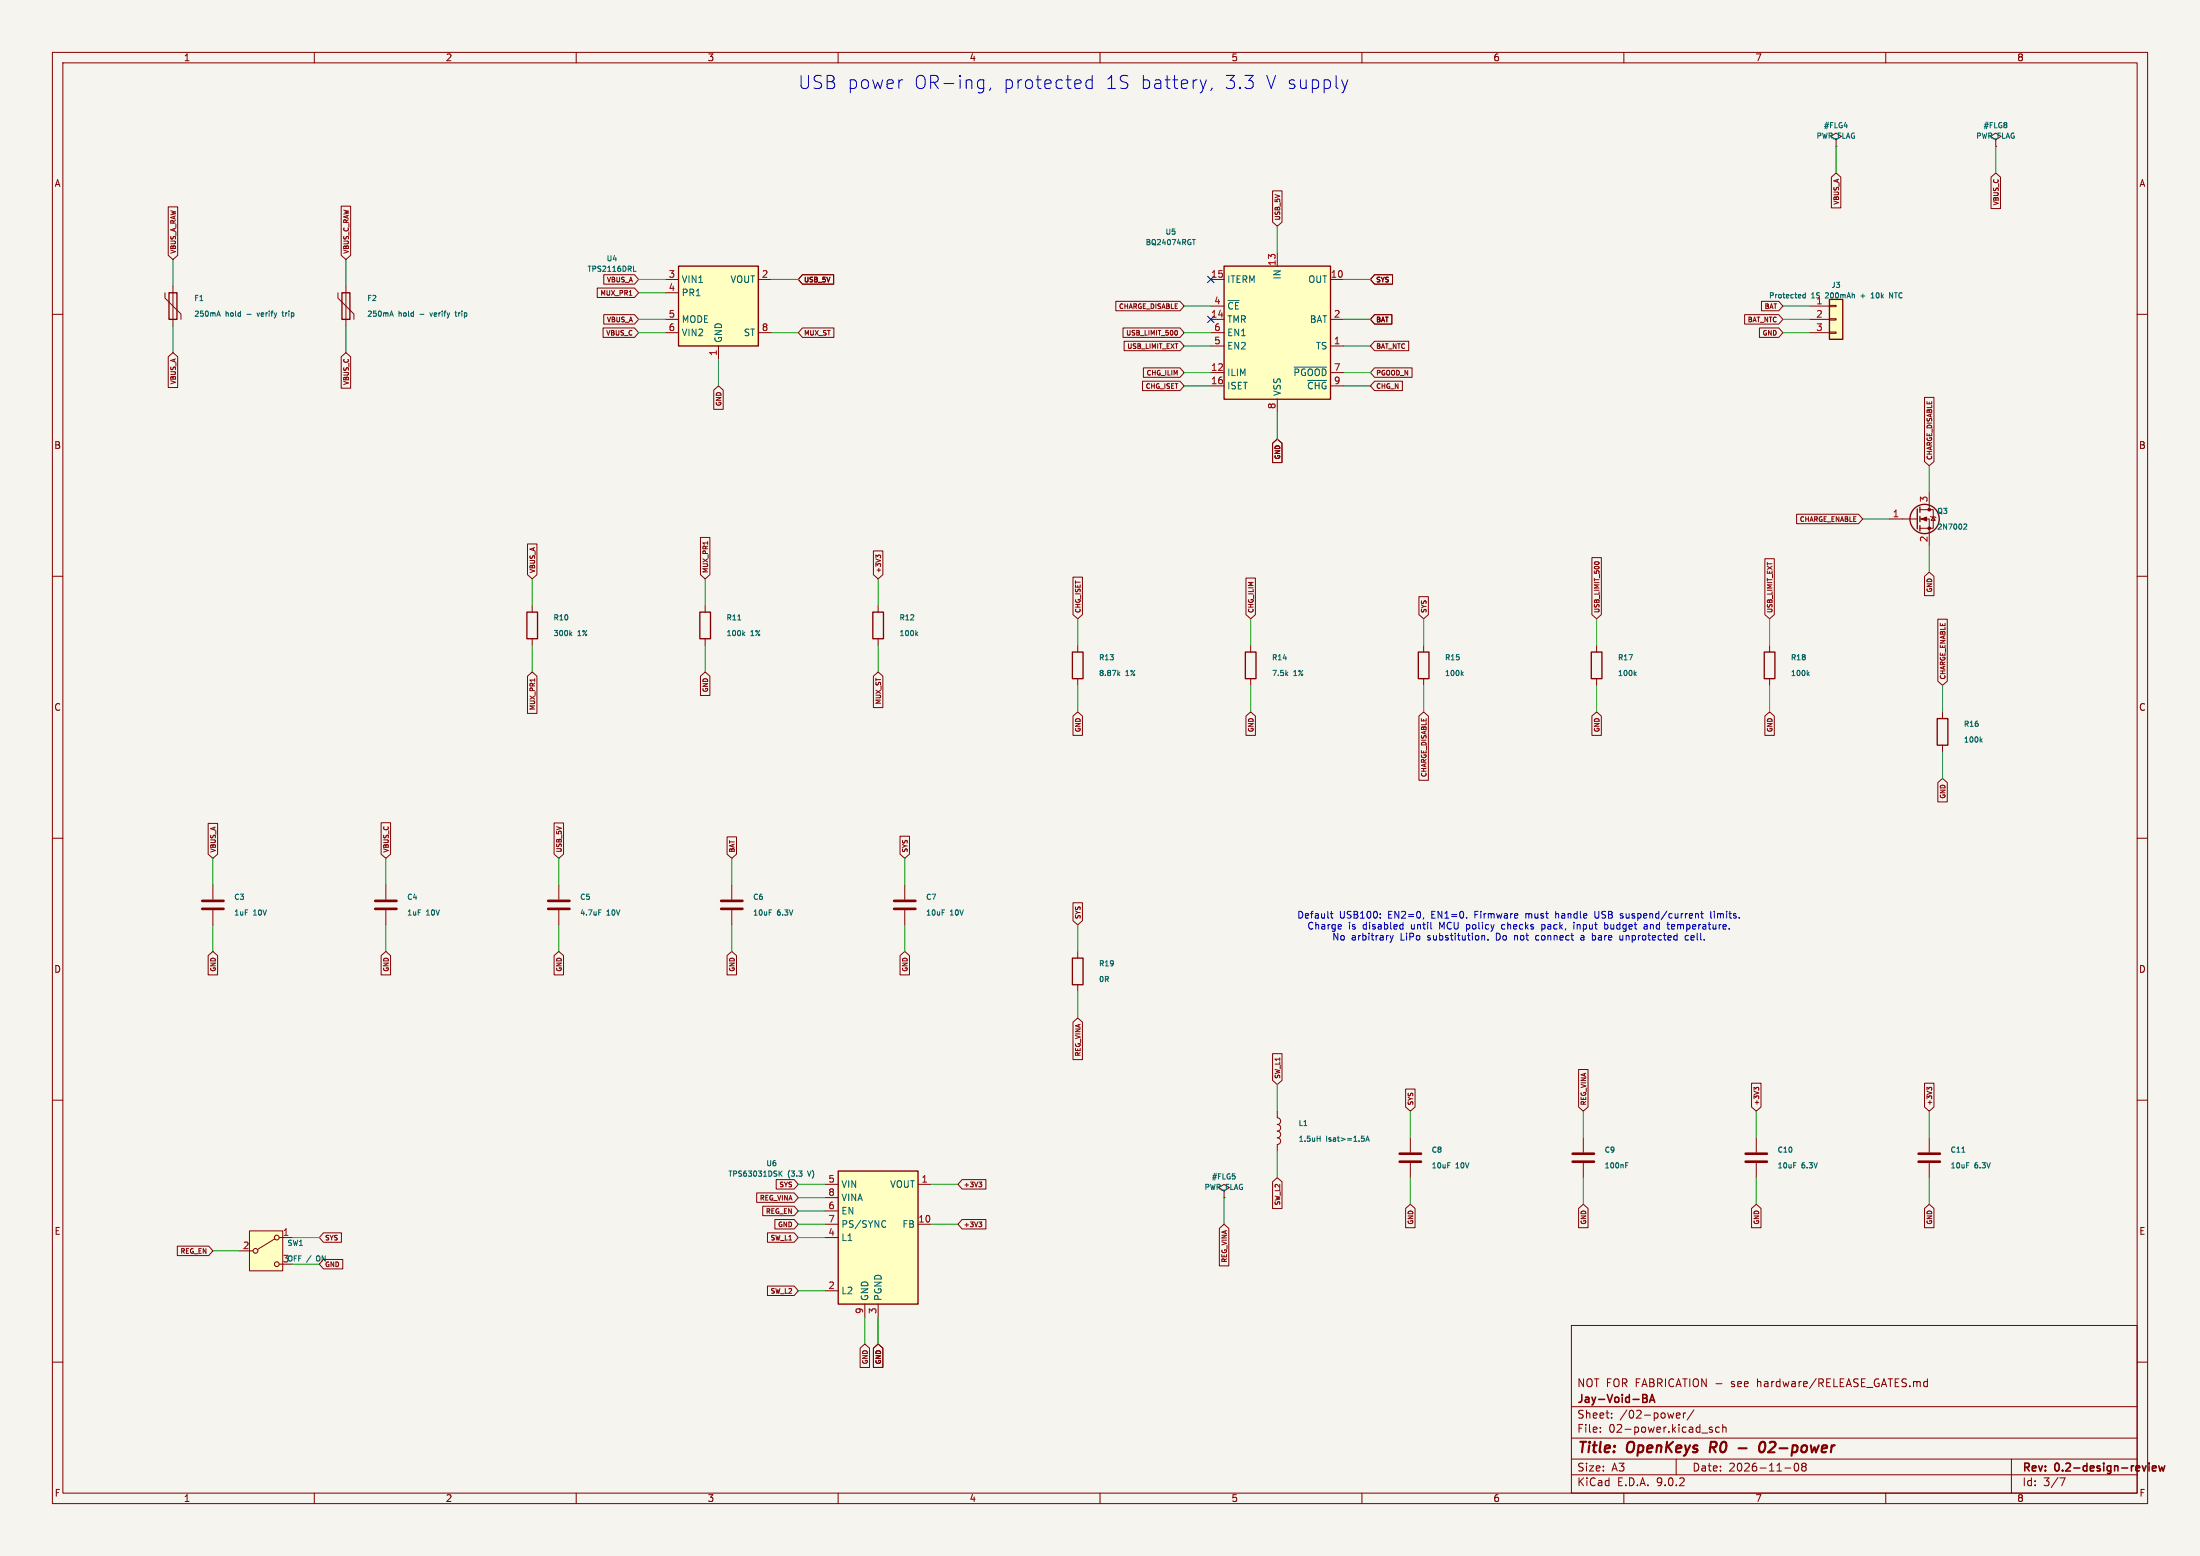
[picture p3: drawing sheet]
<svg xmlns="http://www.w3.org/2000/svg" width="420mm" height="297mm" viewBox="0 0 420 297" stroke-linecap="round" stroke-linejoin="round" font-family="sans-serif">
<path d="M0 0h420v297h-420z" fill="#f5f4ef" stroke="#f5f4ef" stroke-width=".19"/>
<g fill="none" stroke="#840000" stroke-width=".19">
<path d="M10 10h400v277h-400zM12 12h396v273h-396zM60 10v2M110 10v2M160 10v2M210 10v2M260 10v2M310 10v2M360 10v2M31.5 55.9v1l3 3v1.1M33 54.6v7.6M64.5 55.9v1l3.1 3v1.1"/>
<path d="M66 54.6v7.6M10 60h2M408 60h2M10 110h2M408 110h2M10 160h2M408 160h2M106.7 168.9v2.8M106.7 173.7v2.8M10 210h2M408 210h2M300 253h108v32h-108z"/>
<path d="M10 260h2M300 278.5h108M300 274.5h108M300 268.5h108M305.5 273.2v.2M305.5 272.5v.1M307.7 270.5v.2M307.7 269.8v.1M320 278.5v3M320 270.2l.7-.2v-.2l-.5-.1-.2 .2 .1 .7h.6M321.4 269.7v1M321.8 269.7l-.3 .1-.1 .2"/>
<path d="M323.4 269.1l-1.3 1.9M326.9 272.5l-.4-.1-.2 .2 .1 .2 .5 .2v.3h-.6M328.2 272.5l-.4-.1-.3 .3 .2 .6h.5M328.9 272.5l.2-.1 .3 .1 .1 .9M328.9 271.9v1.5M342.7 279.4a.81 .81 0 0 0 .3 1.4l.2-.2 .2-.4-.2-.8M344 279.4l-.1 .2 .3 .3M344.2 279.9l-.3 .3 .1 .4 .2 .2 .5-.1 .1-.2-.1-.4-.2-.2M344.2 279.9h.3M344.7 279.4l.1 .2-.3 .3M367.9 263.2v1.5M367.9 263.8l-.4-.1-.3 .3 .2 .6h.5"/>
<path d="M384 278.5v6.5M408 260h2M60 285v2M110 285v2M160 285v2M210 285v2M260 285v2M300 281.5h108M310 285v2M340.7 280.2h1.2M360 285v2M394.2 282.1l-.6 1.5"/>
</g>
<path d="M313.6 266.2h.5l.2 .1 .1 .3-.3 .3M313.6 266.9h.5M314.1 266.9a.4 .4 0 0 1 .4 .4 .4 .4 0 0 1-.3 .4h-.6M314.9 267.7l.5-1.5 .5 1.5M315 267.3h.8M412.1 279.8l.3 1 .3-.7 .3 .7 .3-1M410.9 280.3l.7-.2-.1-.2-.4-.1-.2 .2 .1 .7h.5" fill="none" stroke="#840000" stroke-width=".3"/>
<path d="M326.6 275.2l-.2 2M331.9 276.4h1.5M336.1 275.4a.46 .46 0 0 1 .5-.2 .46 .46 0 0 1 .4 .4 1.15 1.15 0 0 1-.8 1.6l-.2-.1a1.54 1.54 0 0 1 .1-1.7zM338.8 276.1l-1.3 1.1h1.3" fill="none" stroke="#840000" stroke-width=".4"/>
<path d="M104.6 172h4.1M104.6 173.5h4.1" fill="none" stroke="#840000" stroke-width=".51"/>
<path d="M41.7 59.4l.4 1M49.1 59.7l.2 .7M53.8 59.7h.4M54 59.4v.8l.2 .2M74.7 59.4l.4 1M82.1 59.7l.2 .7M86.8 59.7h.4M87 59.4v.8l.2 .2M41.5 60.1h.5M74.5 60.1h.5M114.3 173.7h.5" fill="none" stroke="#006464" stroke-width=".19"/>
<path d="M32.3 55.9h1.5v5.1h-1.5zM65.3 55.9h1.5v5.1h-1.5z" fill="none" stroke="#840000" stroke-width=".25"/>
<path d="M129.5 50.8h15.3v15.2h-15.3z" fill="#ffffc2"/>
<path d="M129.5 50.8h15.3v15.2h-15.3z" fill="none" stroke="#840000" stroke-width=".25"/>
<path d="M127 53.3h2.5M127 55.9h2.5M144.8 53.3h2.5M127 61h2.5M127 63.5h2.5M137.2 66v2.6M144.8 63.5h2.5" fill="none" stroke="#840000" stroke-width=".19"/>
<path d="M120.9 51.8h.5" fill="none" stroke="#006464" stroke-width=".19"/>
<path d="M233.7 50.8h20.3v25.4h-20.3z" fill="#ffffc2"/>
<path d="M233.7 50.8h20.3v25.4h-20.3z" fill="none" stroke="#840000" stroke-width=".25"/>
<g fill="none" stroke="#840000" stroke-width=".19">
<path d="M231.1 53.3h2.6M231.1 58.4h2.6M243.8 48.3v2.5M254 53.3h2.5M231.1 61h2.6M231.1 63.5h2.6M231.1 66h2.6M231.1 71.1h2.6M231.1 73.7h2.6M243.8 76.2v2.5M254 61h2.5M254 66h2.5"/>
<path d="M254 71.1h2.5M254 73.7h2.5"/>
</g>
<path d="M227.6 45.7h.6M227.9 45.7v1M247 70.1h6.3M249.6 72.6h3.7" fill="none" stroke="#006464" stroke-width=".19"/>
<path d="M349.2 57.2h2.6v7.6h-2.6z" fill="#ffffc2"/>
<g fill="none" stroke="#840000" stroke-width=".25">
<path d="M349.2 57.2h2.6v7.6h-2.6zM366 97.2v3.8M366.5 96.8v1M366.5 98.6v1M100.6 116.8h2v5.1h-2zM133.6 116.8h2v5.1h-2zM366.5 100.3v1M270.8 124.5h2v5h-2zM303.8 124.5h2v5h-2zM336.8 124.5h2v5h-2zM369.8 137.2h2.1v5h-2.1z"/>
<circle cx="367.4" cy="99.1" r="2.79"/>
</g>
<g fill="none" stroke="#840000" stroke-width=".19">
<path d="M350.5 26.7l1-.7-1-.6-1 .6 1 .7v1.2M350.5 27.9h.1M381 26.7l1-.7-1-.6-1 .6 1 .7v1.2M381 27.9h.1M345.4 58.4h3.8M349.2 58.3h1.3v.2h-1.3zM345.4 61h3.8M345.4 63.5h3.8M349.2 60.8h1.3v.3h-1.3zM349.2 63.4h1.3v.2h-1.3zM360.7 99.1h5.3M366.5 97.3h2.6v3.5h-2.6"/>
<path d="M366.5 99.1h1.8v5M368.3 94v3.3M368.6 98.6l1 .2M369.1 98.7l.3 .6h-.7zM101.6 115.6v1.2M134.6 115.6v1.2M101.6 121.9v1.3M134.6 121.9v1.3M271.8 123.2v1.3M271.8 129.5v1.3M304.8 123.2v1.3M304.8 129.5v1.3"/>
<path d="M337.8 123.2v1.3M337.8 129.5v1.3M370.8 135.9v1.3M370.8 142.2v1.3M40.6 168.9v2.8M40.6 173.7v2.8M73.7 168.9v2.8M73.7 173.7v2.8M139.7 168.9v2.8M139.7 173.7v2.8"/>
</g>
<g fill="none" stroke="#006464" stroke-width=".19">
<path d="M344.6 55.9v1M344.6 56.3l-.2-.1-.2 .2 .1 .4h.3M357.2 56.9h.6M357.2 56.2l.3-.3v1M360.7 56.9v-1l.6 1M140.9 118.3h.5M374.9 100.1l.4-.1 .2 .3-.7 .7h.7M108.9 121l.3 .3M109.2 120.7l-.4 .3M141.9 121l.3 .3M142.2 120.7l-.4 .3M279.1 128.6l.2 .4"/>
<path d="M279.3 128.3l-.3 .4M312.1 128.6l.3 .4M312.4 128.3l-.4 .4M345.1 128.6l.3 .4M345.4 128.3l-.4 .4M378.1 141.3l.3 .4M378.4 141l-.4 .4M146.8 173.7h.5"/>
</g>
<g fill="#840000" stroke="#840000" stroke-width=".19">
<path d="M366.8 99.1l1-.4v.7z"/>
<circle cx="368.3" cy="97.3" r=".25"/>
<circle cx="368.3" cy="100.8" r=".25"/>
</g>
<path d="M38.6 172h4.1M38.6 173.5h4.1M71.6 172h4.1M71.6 173.5h4.1M137.7 172h4M137.7 173.5h4" fill="none" stroke="#840000" stroke-width=".51"/>
<path d="M47.6 234.9h6.4v7.7h-6.4z" fill="#ffffc2"/>
<g fill="none" stroke="#840000" stroke-width=".19">
<path d="M45.7 238.8h2.6M47.6 234.9h6.4v7.7h-6.4zM52.5 236.5l-3.4 2M53.3 236.2h2.6M53.3 241.3h2.6"/>
<circle cx="48.8" cy="238.8" r=".46"/>
<circle cx="52.8" cy="236.2" r=".46"/>
<circle cx="52.8" cy="241.3" r=".46"/>
</g>
<path d="M160 223.5h15.3v25.4h-15.3z" fill="#ffffc2"/>
<path d="M166.6 116.8h2.1v5.1h-2.1zM204.7 124.5h2.1v5h-2.1zM237.7 124.5h2.1v5h-2.1zM204.7 182.9h2.1v5.1h-2.1zM160 223.5h15.3v25.4h-15.3z" fill="none" stroke="#840000" stroke-width=".25"/>
<g fill="none" stroke="#840000" stroke-width=".19">
<path d="M32.1 39.5h1.8v9.2l-.9 .8-.9-.8zM65.1 39.4h1.8v9.3l-.9 .8-.9-.8zM242.9 36.4h1.8v6l-.9 .8-.9-.8zM349.6 33.8l.9-.8 .9 .8v5.9h-1.8zM380.1 33.8l.9-.8 .9 .8v6h-1.8zM114 55h7.1l.8 .9-.8 .9h-7.1zM115.3 52.4h5.8l.8 .9-.8 .9h-5.8zM120.1 56.4h.5M153.2 52.4h5.9v1.8h-5.9l-.8-.9zM213 57.5h12.3l.8 .9-.8 .9h-12.3zM262.4 52.4h3.4v1.8h-3.4l-.8-.9zM336.3 57.5h3.3l.8 .9-.8 .9h-3.3z"/>
<path d="M32.1 68.1l.9-.8 .9 .8v5.9h-1.8zM65.1 68.1l.9-.8 .9 .8v6h-1.8zM115.1 62.6h6l.8 .9-.8 .9h-6zM115.3 60.1h5.8l.8 .9-.8 .9h-5.8zM136.3 74.4l.9-.7 .9 .7v3.7h-1.8zM153.2 62.6h6v1.8h-6l-.8-.9zM214.4 62.6h10.9l.8 .9-.8 .9h-10.9zM214.6 65.1h10.7l.8 .9-.8 .9h-10.7zM218.1 72.8h7.2l.8 .9-.8 .9h-7.2zM218.3 70.2h7l.8 .9-.8 .9h-7zM224.5 63.1a.48 .48 0 0 1 .3 .4 .48 .48 0 0 1-.3 .5M262.4 65.1h6.5v1.8h-6.5l-.8-.9z"/>
<path d="M262.4 60.1h3.3v1.8h-3.3l-.8-.9zM262.4 70.2h7.2v1.8h-7.2l-.8-.9zM262.4 72.8h5.3v1.8h-5.3l-.8-.9zM333.1 60.1h6.5l.8 .9-.8 .9h-6.5zM335.9 62.6h3.7l.8 .9-.8 .9h-3.7zM367.4 75.9h1.8v12.2l-.9 .8-.9-.8zM242.9 84.6l.9-.8 .9 .8v3.7h-1.8zM343 98.2h11.8l.8 .9-.8 .9h-11.8zM100.7 103.8h1.8v5.9l-.9 .8-.9-.8zM133.7 102.6h1.8v7.1l-.9 .8-.9-.8zM166.7 105.2h1.8v4.5l-.9 .8-.9-.8zM167.6 106.2l-.4-.3v.6"/>
<path d="M167.6 106.1l.1-.2 .4 .2M167.6 115.6v1.2M204.8 110.2h1.8v7.1l-.9 .8-.9-.8zM237.9 110.3h1.8v7l-.9 .8-.9-.8zM270.9 113.9h1.8v3.4l-.9 .8-.9-.8zM303.9 106.4h1.8v10.9l-.9 .8-.9-.8zM304.4 107.5a.48 .48 0 0 1 .4-.3 .48 .48 0 0 1 .5 .3M336.9 106.6h1.8v10.7l-.9 .8-.9-.8zM367.4 110l.9-.8 .9 .8v3.7h-1.8zM369.9 118.2h1.8v11.8l-.9 .8-.9-.8zM100.7 129.1l.9-.8 .9 .8v7.1h-1.8zM102.1 129.6v.5"/>
<path d="M133.7 129.1l.9-.8 .9 .8v3.6h-1.8zM166.7 129.1l.9-.8 .9 .8v6h-1.8zM167.6 121.9v1.3M204.8 136.7l.9-.8 .9 .8v3.7h-1.8zM205.7 123.2v1.3M205.7 129.5v1.3M237.9 136.7l.9-.8 .9 .8v3.7h-1.8zM238.8 123.2v1.3M238.8 129.5v1.3M270.9 136.7l.9-.8 .9 .8v12.2h-1.8zM303.9 136.7l.9-.8 .9 .8v3.7h-1.8zM336.9 136.7l.9-.8 .9 .8v3.7h-1.8z"/>
<path d="M39.7 157.2h1.8v5.8l-.9 .8-.9-.8zM72.8 157h1.8v6l-.9 .8-.9-.8zM105.8 157.1h1.8v5.9l-.9 .8-.9-.8zM138.8 159.7h1.8v3.3l-.9 .8-.9-.8zM171.8 159.6h1.8v3.4l-.9 .8-.9-.8zM369.9 149.4l.9-.8 .9 .8v3.7h-1.8zM172.7 168.9v2.8M172.7 173.7v2.8M204.8 172.3h1.8v3.4l-.9 .8-.9-.8zM39.7 182.4l.9-.8 .9 .8v3.7h-1.8zM72.8 182.4l.9-.8 .9 .8v3.7h-1.8zM105.8 182.4l.9-.8 .9 .8v3.7h-1.8z"/>
<path d="M138.8 182.4l.9-.8 .9 .8v3.7h-1.8zM171.8 182.4l.9-.8 .9 .8v3.7h-1.8zM204.8 195.1l.9-.8 .9 .8v7.2h-1.8zM205.7 181.6v1.3M205.7 188v1.2M242.9 201.1h1.8v5.1l-.9 .8-.9-.8zM243.8 212.1v1.3a.64 .64 0 0 1 .7 .6 .64 .64 0 0 1-.7 .6 .64 .64 0 0 1 .7 .7 .64 .64 0 0 1-.7 .6 .64 .64 0 0 1 .7 .6 .64 .64 0 0 1-.7 .7M243.8 217.2a.64 .64 0 0 1 .7 .6 .64 .64 0 0 1-.7 .6v1.3M268.3 207.9h1.8v3.4l-.9 .8-.9-.8zM269.2 217.2v2.8M301.4 204.1h1.8v7.2l-.9 .8-.9-.8zM302.3 217.2v2.8"/>
<path d="M334.4 206.8h1.8v4.5l-.9 .8-.9-.8zM335.2 207.7l.2-.2 .4 .2M335.2 207.8l-.3-.3v.6M335.3 217.2v2.8M367.4 206.8h1.8v4.5l-.9 .8-.9-.8zM368.2 207.8l-.3-.3v.6M368.2 207.7l.2-.2 .4 .2M368.3 217.2v2.8M33.8 237.9h6.1l.7 .9-.7 .9h-6.1zM61.7 235.3h3.5v1.8h-3.5l-.7-.9zM144.5 227.7h7.1l.8 .9-.8 .9h-7.1zM145.6 230.2h6l.8 .9-.8 .9h-6z"/>
<path d="M146.5 235.3h5.1l.8 .9-.8 .9h-5.1zM147.9 232.8h3.7l.8 .9-.8 .9h-3.7zM148.2 225.2h3.4l.8 .9-.8 .9h-3.4zM157.5 226.1h2.5M157.5 228.6h2.5M157.5 231.1h2.5M157.5 233.7h2.5M157.5 236.2h2.5M175.3 226.1h2.5M175.3 233.7h2.5M183.7 232.8h4.5v1.8h-4.5l-.8-.9zM183.7 225.2h4.5v1.8h-4.5l-.8-.9z"/>
<path d="M186.9 233.3h.5l-.3 .3M186.9 225.6h.5l-.3 .4M187.2 233.6l.2 .2-.2 .4M187.2 226l.2 .1-.2 .4M232.8 234.5l.9-.8 .9 .8v7.1h-1.8zM233.7 227.3l1-.6-1-.6-1 .6 1 .6v1.3M233.7 228.6h.1M242.9 225.6l.9-.8 .9 .8v5.1h-1.8zM268.3 230.7l.9-.8 .9 .8v3.6h-1.8zM269.2 222v2.8M301.4 230.7l.9-.8 .9 .8v3.6h-1.8zM302.3 222v2.8"/>
<path d="M334.4 230.7l.9-.8 .9 .8v3.6h-1.8zM335.3 222v2.8M367.4 230.7l.9-.8 .9 .8v3.6h-1.8zM368.3 222v2.8M61.7 240.4h3.7v1.8h-3.7l-.7-.9zM146.5 245.5h5.1l.8 .9-.8 .9h-5.1zM157.5 246.4h2.5M164.2 257.3l.9-.8 .9 .8v3.7h-1.8zM165.1 248.9v2.6M166.7 257.3l.9-.8 .9 .8v3.7h-1.8zM167.6 248.9v2.6"/>
</g>
<g fill="none" stroke="#006464" stroke-width=".19">
<path d="M174.9 121l.3 .3M175.2 120.7l-.4 .3M213.5 128.6l.3 .4M213.8 128.3l-.4 .4M245.6 128.6l.2 .4M245.8 128.3l-.3 .4M179.9 173.7h.4M251.5 217.3h.5M252 216.9v1M259.9 216.9h.5M260.4 217.3v.5M260.7 217.9l.4-1 .3 1"/>
<path d="M260.8 217.6h.5M374.5 219.9h.6M148.9 223.9l.4 .6M149.3 223.5l-.6 .6M168.7 233l.4 .1M169.1 234.1l-.4 .2M276.4 221.9h.5M310.3 221.9h.5M310.3 222.4h.4M342.4 221.9h.5M375.4 221.9h.5"/>
</g>
<path d="M170.7 172h4.1M170.7 173.5h4.1M267.2 220.2h4.1M267.2 221.7h4.1M300.2 220.2h4.1M300.2 221.7h4.1M333.2 220.2h4.1M333.2 221.7h4.1M366.3 220.2h4M366.3 221.7h4" fill="none" stroke="#840000" stroke-width=".51"/>
<g fill="none" stroke="#009600" stroke-width=".19">
<path d="M350.5 27.9v5.1M381 27.9v5.1M33 49.5v5.1M66 49.5v5.1M121.9 53.3h5.1M121.9 55.9h5.1M147.3 53.3h5.1M226.1 58.4h5M243.8 43.2v5.1M256.5 53.3h5.1M340.4 58.4h5M33 62.2v5.1"/>
<path d="M66 62.2v5.1M121.9 63.5h5.1M121.9 61h5.1M137.2 68.6v5.1M147.3 63.5h5.1M226.1 63.5h5M226.1 71.1h5M226.1 66h5M226.1 73.7h5M243.8 78.7v5.1M256.5 61h5.1M256.5 71.1h5.1"/>
<path d="M256.5 66h5.1M256.5 73.7h5.1M340.4 63.5h5M340.4 61h5M355.6 99.1h5.1M368.3 88.9v5.1M101.6 110.5v5.1M134.6 110.5v5.1M167.6 110.5v5.1M205.7 118.1v5.1M238.8 118.1v5.1M271.8 118.1v5.1"/>
<path d="M304.8 118.1v5.1M337.8 118.1v5.1M368.3 104.1v5.1M101.6 123.2v5.1M134.6 123.2v5.1M167.6 123.2v5.1M205.7 130.8v5.1M238.8 130.8v5.1M271.8 130.8v5.1M304.8 130.8v5.1M337.8 130.8v5.1M370.8 130.8v5.1"/>
<path d="M370.8 143.5v5.1M40.6 163.8v5.1M40.6 176.5v5.1M73.7 163.8v5.1M73.7 176.5v5.1M106.7 163.8v5.1M106.7 176.5v5.1M139.7 163.8v5.1M139.7 176.5v5.1M172.7 163.8v5.1M172.7 176.5v5.1M205.7 176.5v5.1"/>
<path d="M205.7 189.2v5.1M243.8 207v5.1M243.8 219.7v5.1M269.2 212.1v5.1M302.3 212.1v5.1M335.3 212.1v5.1M368.3 212.1v5.1M40.6 238.8h5.1M55.9 236.2h5.1M152.4 226.1h5.1M152.4 236.2h5.1M152.4 233.7h5.1"/>
<path d="M152.4 231.1h5.1M152.4 228.6h5.1M177.8 226.1h5.1M177.8 233.7h5.1M233.7 228.6v5.1M269.2 224.8v5.1M302.3 224.8v5.1M335.3 224.8v5.1M368.3 224.8v5.1M55.9 241.3h5.1M152.4 246.4h5.1M165.1 251.5v5"/>
<path d="M167.6 251.5v5"/>
</g>
<path d="M230.5 52.7l1.2 1.2M231.7 52.7l-1.2 1.2M230.5 60.4l1.2 1.2M231.7 60.4l-1.2 1.2" fill="none" stroke="#000084" stroke-width=".19"/>
<g fill="none" stroke="#0000c2" stroke-width=".19">
<path d="M187.1 15.2l.7 .2M187.8 15.2v2.1a.68 .68 0 0 1-.8 .4M187.8 16.8l-.7 .1M189.1 16.8l-.2 .5M208.5 15.4l-.7-.2-.5 .5v.7l.3 .4 .2 .1 .7-.1M208.5 14.4v2.5M230.3 15.2l-.6 1.7M231.4 16.8l-.3 .5M256.1 15.2l.6 1.7M256.7 16.9l-.2 .6M257.3 15.2l-.6 1.7M254 174.4h.5"/>
<path d="M254.2 174v1.1l.3 .2M255.9 176.5l.2 .3-.6 .1M256 177.3h-.1M263.5 175.1v.2M263.5 174.4v.2M265.4 178.6l.3 .8M265.7 179.4l-.3 .5M266 178.6l-.3 .8M267.5 176.5h.3M267.8 176v1.3M267.8 177.3h-.3M271.8 175.2l-.1 .2"/>
<path d="M282.9 178.6v.1M283.4 178.6v.8M284.1 179.3v.1M287.2 176.5h-.4l-.1 .2v.5l.5 .1M289.1 178.6v.8M289.2 178.6l-.1 .1M291.3 174.4v.9M291.4 174.4l-.1 .1M293.7 178.6h-.4l-.1 .2v.5l.5 .1M294.3 177.3h.5M294.3 176.5h.5M294.3 176.5v1.3"/>
<path d="M297 174v1.3M297.4 174.4l-.4 .1M300.5 176.5v.8M301.1 176.5v.8M301.1 176.5v.1M302.3 178.9h-.4l-.1 .2v.3h.5M304.5 174v1l.1 .2 .4 .1M304.5 178.6l.1 .6-.2 .2M306.3 176.5h.4l.3 .2-.2 .6h-.5M306.3 176v1.3M309.7 174.8l.2 .2-.2 .3M309.7 174.4h.1"/>
<path d="M309.8 179.3l-.2 .1h-.3M309.8 178.6v.8M313.8 177.2l.2 .1h.5M314.4 176.5l.1 .8M314.5 176.8h-.5l-.2 .2M319.2 176.5v.8h.5M319.7 176.8l-.6 .1M321.8 178.6l-.1 .2 .1 .5 .1 .1h.4M324 174.4l.2 .2v.7M324.7 174.4h.5M324.9 174v1.1l.3 .2M326.6 174v1.1l.2 .2"/>
<path d="M327.3 174v.1M327.3 174.4v.9"/>
</g>
<g font-size="3.5" fill="#0000c2">
<text x="152.3" y="17.2">USB power</text>
<text x="174.4" y="17.2">OR-ing,</text>
<text x="191.4" y="17.2">protected</text>
<text x="210.9" y="17.2">1S battery,</text>
<text x="233.5" y="17.2">3.3</text>
<text x="241.3" y="17.2">V supply</text>
</g>
<g font-size="2.8" fill="#840000">
<text x="301" y="277.9">Title:</text>
<text x="310.6" y="277.9">OpenKeys</text>
<text x="327.3" y="277.9">R0</text>
<text x="338.3" y="277.9">02-power</text>
</g>
<g font-size="2.1" fill="#840000">
<text x="301" y="268.2">Jay-Void-BA</text>
<text x="301" y="265">NOT FOR FABRICATION -</text>
<text x="330.8" y="265">see</text>
<text x="335.8" y="265">hardware/RELEASE_GATES.md</text>
<text x="301" y="273.7">File:</text>
<text x="301" y="271">Sheet:</text>
<text x="307.1" y="273.7">02-power.kicad_sch</text>
<text x="309.2" y="271">/02-power/</text>
<text x="301" y="281.1">Size:</text>
<text x="307.6" y="281.1">A3</text>
<text x="323" y="281.1">Date:</text>
<text x="330" y="281.1">2026-11-08</text>
<text x="386" y="281.3">Rev:</text>
<text x="392.4" y="281.3">0.2-design-review</text>
<text x="301" y="283.9">KiCad</text>
<text x="308.7" y="283.9">E.D.A.</text>
<text x="316.3" y="283.9">9.0.2</text>
<text x="386" y="283.9">Id:</text>
<text x="390.1" y="283.9">3/7</text>
</g>
<g font-size="1.8" fill="#840000">
<text x="35" y="11.9">1</text>
<text x="85" y="11.9">2</text>
<text x="135" y="11.9">3</text>
<text x="185" y="11.9">4</text>
<text x="235" y="11.9">5</text>
<text x="285" y="11.9">6</text>
<text x="335" y="11.9">7</text>
<text x="385" y="11.9">8</text>
<text x="10.3" y="35.9">A</text>
<text x="408.3" y="35.9">A</text>
<text x="10.3" y="85.9">B</text>
<text x="408.2" y="85.9">B</text>
<text x="10.3" y="135.9">C</text>
<text x="408.2" y="135.9">C</text>
<text x="10.3" y="185.9">D</text>
<text x="408.2" y="185.9">D</text>
<text x="10.3" y="235.9">E</text>
<text x="408.3" y="235.9">E</text>
<text x="10.3" y="285.9">F</text>
<text x="35" y="286.9">1</text>
<text x="85" y="286.9">2</text>
<text x="135" y="286.9">3</text>
<text x="185" y="286.9">4</text>
<text x="235" y="286.9">5</text>
<text x="285" y="286.9">6</text>
<text x="335" y="286.9">7</text>
<text x="385" y="286.9">8</text>
<text x="408.3" y="285.9">F</text>
</g>
<g font-size="1.8" fill="#a90000">
<text x="127.6" y="53.1">3</text>
<text x="145.3" y="53.1">2</text>
<text x="231.1" y="53.1">15</text>
<text x="243.6" y="50.8" transform="rotate(-90 243.6 50.8)">13</text>
<text x="254" y="53.1">10</text>
<text x="127.6" y="55.6">4</text>
<text x="231.7" y="58.2">4</text>
<text x="127.6" y="60.7">5</text>
<text x="127.6" y="63.2">6</text>
<text x="145.3" y="63.2">8</text>
<text x="231.1" y="60.7">14</text>
<text x="231.7" y="63.2">6</text>
<text x="231.7" y="65.8">5</text>
<text x="254.6" y="60.7">2</text>
<text x="254.6" y="65.8">1</text>
<text x="346.6" y="60.7">2</text>
<text x="346.6" y="63.2">3</text>
<text x="136.9" y="68" transform="rotate(-90 136.9 68)">1</text>
<text x="231.1" y="70.9">12</text>
<text x="254.6" y="70.9">7</text>
<text x="231.1" y="73.4">16</text>
<text x="254.6" y="73.4">9</text>
<text x="243.6" y="78.2" transform="rotate(-90 243.6 78.2)">8</text>
<text x="368" y="96" transform="rotate(-90 368 96)">3</text>
<text x="361.2" y="98.8">1</text>
<text x="368" y="103.6" transform="rotate(-90 368 103.6)">2</text>
<text x="158" y="225.8">5</text>
<text x="175.8" y="225.8">1</text>
<text x="158" y="228.3">8</text>
<text x="158" y="230.9">6</text>
<text x="158" y="233.4">7</text>
<text x="175.2" y="233.4">10</text>
<text x="46.3" y="238.5">2</text>
<text x="53.9" y="236">1</text>
<text x="158" y="236">4</text>
<text x="158" y="246.1">2</text>
<text x="164.8" y="250.9" transform="rotate(-90 164.8 250.9)">9</text>
<text x="167.4" y="250.9" transform="rotate(-90 167.4 250.9)">3</text>
</g>
<g font-size="1.8" fill="#006464">
<text x="244.7" y="53.4" transform="rotate(-90 244.7 53.4)">IN</text>
<text x="130" y="54.2">VIN1</text>
<text x="130" y="56.7">PR1</text>
<text x="139.4" y="54.2">VOUT</text>
<text x="234.2" y="54.2">ITERM</text>
<text x="234.2" y="59.3">~{CE}</text>
<text x="249.7" y="54.2">OUT</text>
<text x="346.6" y="58.2">1</text>
<text x="130" y="61.8">MODE</text>
<text x="130" y="64.4">VIN2</text>
<text x="138" y="65.5" transform="rotate(-90 138 65.5)">GND</text>
<text x="141.9" y="64.4">ST</text>
<text x="234.2" y="61.8">TMR</text>
<text x="234.2" y="64.4">EN1</text>
<text x="250" y="61.8">BAT</text>
<text x="234.2" y="66.9">EN2</text>
<text x="234.2" y="72">ILIM</text>
<text x="246.8" y="72">~{PGOOD}</text>
<text x="251.1" y="66.9">TS</text>
<text x="234.2" y="74.5">ISET</text>
<text x="244.7" y="75.7" transform="rotate(-90 244.7 75.7)">VSS</text>
<text x="249.4" y="74.5">~{CHG}</text>
<text x="160.5" y="226.9">VIN</text>
<text x="169.8" y="226.9">VOUT</text>
<text x="160.5" y="229.5">VINA</text>
<text x="160.5" y="232">EN</text>
<text x="160.5" y="234.5">PS/SYNC</text>
<text x="160.5" y="237.1">L1</text>
<text x="172.2" y="234.5">FB</text>
<text x="53.9" y="241">3</text>
<text x="160.5" y="247.2">L2</text>
<text x="166" y="248.4" transform="rotate(-90 166 248.4)">GND</text>
<text x="168.5" y="248.4" transform="rotate(-90 168.5 248.4)">PGND</text>
</g>
<g font-size="1.8" fill="#0000c2">
<text x="247.6" y="175.5">Default</text>
<text x="249.5" y="177.6">Charge</text>
<text x="254.2" y="179.7">No</text>
<text x="255.7" y="175.5">USB100:</text>
<text x="257.4" y="177.6">is</text>
<text x="258" y="179.7">arbitrary</text>
<text x="260.3" y="177.6">disabled</text>
<text x="265.1" y="175.5">EN2=0,</text>
<text x="267.5" y="179.7">LiPo</text>
<text x="269.6" y="177.6">until</text>
<text x="272.8" y="179.7">substitution.</text>
<text x="273.5" y="175.5">EN1=0.</text>
<text x="275.2" y="177.6">MCU policy</text>
<text x="282" y="175.5">Firmware</text>
<text x="286" y="179.7">Do</text>
<text x="287.5" y="177.6">checks</text>
<text x="289.7" y="179.7">not</text>
<text x="291.9" y="175.5">must</text>
<text x="294" y="179.7">connect</text>
<text x="295.3" y="177.6">pack,</text>
<text x="297.8" y="175.5">handle</text>
<text x="301.6" y="177.6">input</text>
<text x="302.8" y="179.7">a</text>
<text x="305.2" y="179.7">bare</text>
<text x="305.5" y="175.5">USB</text>
<text x="307.7" y="177.6">budget</text>
<text x="310.5" y="175.5">suspend/current</text>
<text x="310.6" y="179.7">unprotected</text>
<text x="315.5" y="177.6">and</text>
<text x="320.2" y="177.6">temperature.</text>
<text x="323.3" y="179.7">cell.</text>
<text x="328" y="175.5">limits.</text>
</g>
<g font-size="1.4" fill="#006464">
<text x="346.7" y="26.7">PWR_FLAG</text>
<text x="348.1" y="24.7">#FLG4</text>
<text x="377.2" y="26.7">PWR_FLAG</text>
<text x="378.6" y="24.7">#FLG8</text>
<text x="218.6" y="47">BQ24074RGT</text>
<text x="222.4" y="45">U5</text>
<text x="112" y="52.1">TPS2116DRL</text>
<text x="115.7" y="50.1">U4</text>
<text x="37" y="57.6">F1</text>
<text x="70" y="57.6">F2</text>
<text x="337.6" y="57.1">Protected</text>
<text x="345.8" y="57.1">1S</text>
<text x="348.7" y="57.1">200mAh</text>
<text x="349.5" y="55.1">J3</text>
<text x="355.7" y="57.1">+</text>
<text x="357.9" y="57.1">10k</text>
<text x="361.7" y="57.1">NTC</text>
<text x="37" y="60.6">250mA</text>
<text x="43" y="60.6">hold</text>
<text x="47.3" y="60.6">-</text>
<text x="49.6" y="60.6">verify</text>
<text x="54.6" y="60.6">trip</text>
<text x="70" y="60.6">250mA</text>
<text x="76.1" y="60.6">hold</text>
<text x="80.3" y="60.6">-</text>
<text x="82.6" y="60.6">verify</text>
<text x="87.6" y="60.6">trip</text>
<text x="369.7" y="98.3">Q3</text>
<text x="369.7" y="101.3">2N7002</text>
<text x="105.6" y="118.6">R10</text>
<text x="138.6" y="118.6">R11</text>
<text x="171.6" y="118.6">R12</text>
<text x="105.6" y="121.6">300k</text>
<text x="110.2" y="121.6">1%</text>
<text x="138.6" y="121.6">100k</text>
<text x="143.3" y="121.6">1%</text>
<text x="171.6" y="121.6">100k</text>
<text x="209.7" y="129.2">8.87k</text>
<text x="209.7" y="126.2">R13</text>
<text x="214.9" y="129.2">1%</text>
<text x="242.7" y="129.2">7.5k</text>
<text x="242.7" y="126.2">R14</text>
<text x="246.9" y="129.2">1%</text>
<text x="275.7" y="129.2">100k</text>
<text x="275.7" y="126.2">R15</text>
<text x="308.8" y="129.2">100k</text>
<text x="308.8" y="126.2">R17</text>
<text x="341.8" y="129.2">100k</text>
<text x="341.8" y="126.2">R18</text>
<text x="374.8" y="141.9">100k</text>
<text x="374.8" y="138.9">R16</text>
<text x="44.6" y="171.9">C3</text>
<text x="77.6" y="171.9">C4</text>
<text x="110.6" y="171.9">C5</text>
<text x="143.7" y="171.9">C6</text>
<text x="176.7" y="171.9">C7</text>
<text x="44.6" y="174.9">1uF</text>
<text x="48.3" y="174.9">10V</text>
<text x="77.6" y="174.9">1uF</text>
<text x="81.4" y="174.9">10V</text>
<text x="110.6" y="174.9">4.7uF</text>
<text x="115.8" y="174.9">10V</text>
<text x="143.7" y="174.9">10uF</text>
<text x="148.3" y="174.9">6.3V</text>
<text x="176.7" y="174.9">10uF</text>
<text x="181.4" y="174.9">10V</text>
<text x="209.7" y="184.6">R19</text>
<text x="209.7" y="187.6">0R</text>
<text x="247.8" y="215.1">L1</text>
<text x="247.8" y="218.1">1.5uH</text>
<text x="253.2" y="218.1">Isat&gt;=1.5A</text>
<text x="273.2" y="220.2">C8</text>
<text x="306.2" y="220.2">C9</text>
<text x="339.2" y="220.2">C10</text>
<text x="372.3" y="220.2">C11</text>
<text x="138.9" y="224.8">TPS63031DSK</text>
<text x="146.2" y="222.8">U6</text>
<text x="150.4" y="224.8">(3.3</text>
<text x="154.4" y="224.8">V)</text>
<text x="229.8" y="227.3">PWR_FLAG</text>
<text x="231.2" y="225.3">#FLG5</text>
<text x="273.2" y="223.2">10uF</text>
<text x="277.9" y="223.2">10V</text>
<text x="306.2" y="223.2">100nF</text>
<text x="339.2" y="223.2">10uF</text>
<text x="343.9" y="223.2">6.3V</text>
<text x="372.3" y="223.2">10uF</text>
<text x="376.9" y="223.2">6.3V</text>
<text x="54.8" y="238">SW1</text>
<text x="54.8" y="241">OFF</text>
<text x="58.5" y="241">/</text>
</g>
<text font-size="1.4" fill="#840000" x="60.6" y="241">ON</text>
<g font-size="1.3" fill="#840000">
<text x="351.3" y="39.2" transform="rotate(-90 351.3 39.2)">VBUS_A</text>
<text x="381.7" y="39.4" transform="rotate(-90 381.7 39.4)">VBUS_C</text>
<text x="244.6" y="42.2" transform="rotate(-90 244.6 42.2)">USB_5V</text>
<text x="33.8" y="48.5" transform="rotate(-90 33.8 48.5)">VBUS_A_RAW</text>
<text x="66.8" y="48.5" transform="rotate(-90 66.8 48.5)">VBUS_C_RAW</text>
<text x="114.5" y="56.6">MUX_PR1</text>
<text x="115.7" y="54.1">VBUS_A</text>
<text x="153.4" y="54.1">USB_5V</text>
<text x="213.5" y="59.2">CHARGE_DISABLE</text>
<text x="262.6" y="54.1">SYS</text>
<text x="336.7" y="59.2">BAT</text>
<text x="115.6" y="64.2">VBUS_C</text>
<text x="115.7" y="61.7">VBUS_A</text>
<text x="153.4" y="64.2">MUX_ST</text>
<text x="214.8" y="64.2">USB_LIMIT_500</text>
<text x="262.6" y="61.7">BAT</text>
<text x="333.5" y="61.7">BAT_NTC</text>
<text x="336.3" y="64.2">GND</text>
<text x="215" y="66.8">USB_LIMIT_EXT</text>
<text x="218.7" y="71.9">CHG_ILIM</text>
<text x="262.6" y="66.8">BAT_NTC</text>
<text x="262.6" y="71.9">PGOOD_N</text>
<text x="33.8" y="73.5" transform="rotate(-90 33.8 73.5)">VBUS_A</text>
<text x="66.8" y="73.7" transform="rotate(-90 66.8 73.7)">VBUS_C</text>
<text x="137.9" y="77.7" transform="rotate(-90 137.9 77.7)">GND</text>
<text x="218.6" y="74.4">CHG_ISET</text>
<text x="262.6" y="74.4">CHG_N</text>
<text x="244.6" y="87.9" transform="rotate(-90 244.6 87.9)">GND</text>
<text x="369" y="87.9" transform="rotate(-90 369 87.9)">CHARGE_DISABLE</text>
<text x="343.4" y="99.8">CHARGE_ENABLE</text>
<text x="102.3" y="109.5" transform="rotate(-90 102.3 109.5)">VBUS_A</text>
<text x="135.4" y="109.5" transform="rotate(-90 135.4 109.5)">MUX_PR1</text>
<text x="168.4" y="109.5" transform="rotate(-90 168.4 109.5)">+3V3</text>
<text x="369" y="113.3" transform="rotate(-90 369 113.3)">GND</text>
<text x="206.5" y="117.1" transform="rotate(-90 206.5 117.1)">CHG_ISET</text>
<text x="239.5" y="117.1" transform="rotate(-90 239.5 117.1)">CHG_ILIM</text>
<text x="272.5" y="117.1" transform="rotate(-90 272.5 117.1)">SYS</text>
<text x="305.5" y="117.1" transform="rotate(-90 305.5 117.1)">USB_LIMIT_500</text>
<text x="338.6" y="117.1" transform="rotate(-90 338.6 117.1)">USB_LIMIT_EXT</text>
<text x="371.6" y="129.8" transform="rotate(-90 371.6 129.8)">CHARGE_ENABLE</text>
<text x="102.3" y="135.7" transform="rotate(-90 102.3 135.7)">MUX_PR1</text>
<text x="135.4" y="132.3" transform="rotate(-90 135.4 132.3)">GND</text>
<text x="168.4" y="134.6" transform="rotate(-90 168.4 134.6)">MUX_ST</text>
<text x="206.5" y="139.9" transform="rotate(-90 206.5 139.9)">GND</text>
<text x="239.5" y="139.9" transform="rotate(-90 239.5 139.9)">GND</text>
<text x="305.5" y="139.9" transform="rotate(-90 305.5 139.9)">GND</text>
<text x="338.6" y="139.9" transform="rotate(-90 338.6 139.9)">GND</text>
<text x="272.5" y="148.5" transform="rotate(-90 272.5 148.5)">CHARGE_DISABLE</text>
<text x="371.6" y="152.6" transform="rotate(-90 371.6 152.6)">GND</text>
<text x="41.4" y="162.8" transform="rotate(-90 41.4 162.8)">VBUS_A</text>
<text x="74.4" y="162.8" transform="rotate(-90 74.4 162.8)">VBUS_C</text>
<text x="107.4" y="162.8" transform="rotate(-90 107.4 162.8)">USB_5V</text>
<text x="140.4" y="162.8" transform="rotate(-90 140.4 162.8)">BAT</text>
<text x="173.5" y="162.8" transform="rotate(-90 173.5 162.8)">SYS</text>
<text x="206.5" y="175.5" transform="rotate(-90 206.5 175.5)">SYS</text>
<text x="41.4" y="185.6" transform="rotate(-90 41.4 185.6)">GND</text>
<text x="74.4" y="185.6" transform="rotate(-90 74.4 185.6)">GND</text>
<text x="107.4" y="185.6" transform="rotate(-90 107.4 185.6)">GND</text>
<text x="140.4" y="185.6" transform="rotate(-90 140.4 185.6)">GND</text>
<text x="173.5" y="185.6" transform="rotate(-90 173.5 185.6)">GND</text>
<text x="206.5" y="201.8" transform="rotate(-90 206.5 201.8)">REG_VINA</text>
<text x="244.6" y="206" transform="rotate(-90 244.6 206)">SW_L1</text>
<text x="270" y="211.1" transform="rotate(-90 270 211.1)">SYS</text>
<text x="303" y="211.1" transform="rotate(-90 303 211.1)">REG_VINA</text>
<text x="336" y="211.1" transform="rotate(-90 336 211.1)">+3V3</text>
<text x="369" y="211.1" transform="rotate(-90 369 211.1)">+3V3</text>
<text x="148.6" y="226.8">SYS</text>
<text x="183.9" y="226.8">+3V3</text>
<text x="144.9" y="229.3">REG_VINA</text>
<text x="146.1" y="231.9">REG_EN</text>
<text x="244.6" y="230.2" transform="rotate(-90 244.6 230.2)">SW_L2</text>
<text x="270" y="233.9" transform="rotate(-90 270 233.9)">GND</text>
<text x="303" y="233.9" transform="rotate(-90 303 233.9)">GND</text>
<text x="336" y="233.9" transform="rotate(-90 336 233.9)">GND</text>
<text x="369" y="233.9" transform="rotate(-90 369 233.9)">GND</text>
<text x="34.3" y="239.5">REG_EN</text>
<text x="62" y="237">SYS</text>
<text x="147" y="237">SW_L1</text>
<text x="148.4" y="234.4">GND</text>
<text x="183.9" y="234.4">+3V3</text>
<text x="62" y="242">GND</text>
<text x="234.4" y="241.2" transform="rotate(-90 234.4 241.2)">REG_VINA</text>
<text x="147" y="247.1">SW_L2</text>
<text x="165.8" y="260.6" transform="rotate(-90 165.8 260.6)">GND</text>
<text x="168.4" y="260.6" transform="rotate(-90 168.4 260.6)">GND</text>
</g>
</svg>
